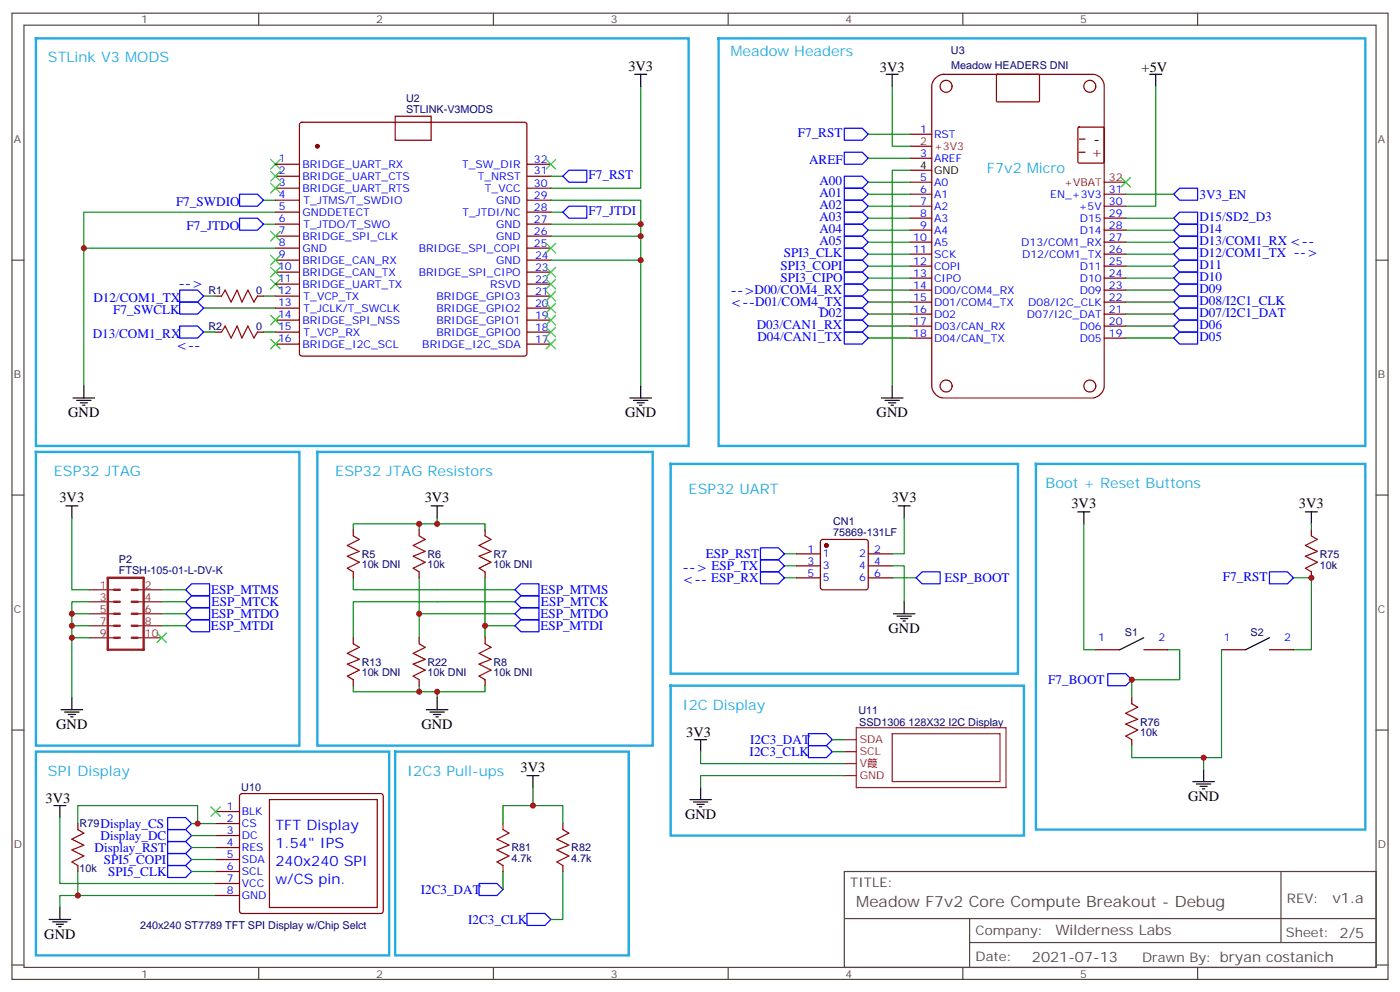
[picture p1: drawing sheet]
<svg xmlns="http://www.w3.org/2000/svg" width="412mm" height="292mm" viewBox="0 0 412 292" stroke-linecap="round" stroke-linejoin="round" font-family="sans-serif">
<g fill="none" stroke="#524740" stroke-width=".35">
<path d="M3.5 3.9h405.4v284.3h-405.4zM7.1 7.4h398.2v277.3h-398.2zM76.2 3.9v3.5M145.3 3.9v3.5M214.5 3.9v3.5M283.6 3.9v3.5M352.8 3.9v3.5M3.5 76.6h3.6M405.3 76.6h3.6M3.5 145.7h3.6M405.3 145.7h3.6M3.5 214.8h3.6"/>
<path d="M405.3 214.8h3.6M248.7 256.5h156.6v28.2h-156.6zM377.3 256.5v20.9M248.7 270.3h156.5M285.6 277.4h119.6M285.6 270.3v14.1M3.5 284h3.6M76.2 284.7v3.5M145.3 284.7v3.5M214.5 284.7v3.5M283.6 284.7v3.5M352.8 284.7v3.5"/>
<path d="M405.3 284h3.6"/>
</g>
<path d="M10.6 11.3h192.2v119.9h-192.2zM211.7 11.3h190.5v119.9h-190.5zM10.6 133h77.6v86.4h-77.6zM93.5 133h98.8v86.4h-98.8zM197.6 136.5h102.3v61.8h-102.3zM305.2 136.5h97v107.6h-97zM197.6 201.8h104v44.1h-104zM10.6 221.2h104.1v60h-104.1zM116.4 221.2h68.8v60h-68.8z" fill="none" stroke="#24abe3" stroke-width=".71"/>
<g fill="none" stroke="#008700" stroke-width=".35">
<path d="M188.7 25.4v30h-26.4M255.8 39.5h12.3M262.8 25.4v17.6h5.3M340.4 25.4v35.3h-8.8M77.6 58.9h3.5M162.3 58.9h26.4v54.7M162.3 51.9h3.5M255.8 46.6h12.3M255.8 53.6h12.3M255.8 57.2h12.3M268.1 50.1h-5.3v63.5M331.6 57.2h14.1"/>
<path d="M77.6 66h3.5M81.1 62.4h-56.4v10.6M81.1 73h-56.4v40.6M162.3 62.4h3.5M162.3 66h26.4M162.3 76.6h26.4M162.3 69.5h26.4M255.8 60.7h12.3M255.8 64.2h12.3M255.8 67.7h12.3M255.8 71.3h12.3M255.8 74.8h12.3"/>
<path d="M255.8 78.3h12.3M331.6 64.2h14.1M331.6 67.7h14.1M331.6 71.3h14.1M331.6 74.8h14.1M331.6 78.3h14.1M60 90.7h21.1M60 97.7h3.5M60 87.1h3.5M77.6 97.7h3.5M77.6 87.1h3.5M255.8 81.8h12.3"/>
<path d="M255.8 88.9h12.3M255.8 85.4h12.3M255.8 96h12.3M255.8 99.5h12.3M255.8 92.4h12.3M331.6 81.8h14.1M331.6 88.9h14.1M331.6 85.4h14.1M331.6 96h14.1M331.6 99.5h14.1M331.6 92.4h14.1M21.2 152.4v21.2h5.3"/>
<path d="M123.5 154.2h-19.4v1.7M128.8 154.2h14.1v1.7M128.8 152.4v1.8h-5.3v1.7M266.3 152.4v10.6h-3.5M319.3 154.2v37h3.5M386.3 154.2v1.7M26.5 177.1h-5.3v28.2M47.6 177.1h7.1M47.6 173.6h7.1M104.1 170v3.6h47.6M123.5 170v10.6M142.9 170v17.7"/>
<path d="M151.7 177.1h-47.6v10.6M231.1 170h3.5M231.1 166.5h3.5M231.1 163h3.5M262.8 166.5h3.5v10.6M262.8 170h7.1M381 170h5.3v21.2h-5.3M21.2 184.1h5.3M21.2 180.6h5.3M21.2 187.7h5.3M47.6 184.1h7.1M47.6 180.6h7.1"/>
<path d="M142.9 184.1h8.8M151.7 180.6h-28.2v7.1M344 191.2h3.5v8.8h-14.1v5.3M359.8 191.2v31.8h-5.3M104.1 201.8v1.8h24.7v1.7M123.5 201.8v1.8M142.9 201.8v1.8h-14.1M245.2 217.7h3.5M333.4 219.4v3.6h21.1v3.5M157 231.8v5.3h-8.8v5.3M157 237.1h8.8v5.3M206.4 221.2v3.5h42.3"/>
<path d="M245.2 221.2h3.5M248.7 228.2h-42.3v3.6M17.6 240.6v19.4h45.9M22.9 242.4v-5.3h35.3v5.3M22.9 256.5v7M56.4 242.4h7.1M56.4 245.9h7.1M56.4 249.4h7.1M56.4 252.9h7.1M56.4 256.5h7.1M148.2 256.5v5.3M165.8 256.5v14.1h-3.5"/>
<path d="M63.5 263.5h-45.9v3.6"/>
</g>
<g fill="none" stroke="#00f" stroke-width=".35">
<path d="M248.7 37.7h5.3l1.8 1.8-1.8 1.8h-5.3zM70.6 57.2h5.2l1.8 1.7-1.8 1.8h-5.2zM165.8 51.9l1.8-1.8h5.3v3.5h-5.3zM248.7 44.8h5.3l1.8 1.8-1.8 1.7h-5.3zM248.7 51.9h5.3l1.8 1.7-1.8 1.8h-5.3zM248.7 55.4h5.3l1.8 1.8-1.8 1.7h-5.3zM248.7 58.9h5.3l1.8 1.8-1.8 1.7h-5.3zM345.7 57.2l1.8-1.8h5.3v3.5h-5.3zM70.6 64.2h5.2l1.8 1.8-1.8 1.7h-5.2zM165.8 62.4l1.8-1.7h5.3v3.5h-5.3zM248.7 62.4h5.3l1.8 1.8-1.8 1.8h-5.3zM248.7 66h5.3l1.8 1.7-1.8 1.8h-5.3z"/>
<path d="M248.7 69.5h5.3l1.8 1.8-1.8 1.7h-5.3zM248.7 73h5.3l1.8 1.8-1.8 1.8h-5.3zM248.7 76.6h5.3l1.8 1.7-1.8 1.8h-5.3zM345.7 64.2l1.8-1.8h5.3v3.6h-5.3zM345.7 67.7l1.8-1.7h5.3v3.5h-5.3zM345.7 71.3l1.8-1.8h5.3v3.5h-5.3zM345.7 74.8l1.8-1.8h5.3v3.6h-5.3zM345.7 78.3l1.8-1.7h5.3v3.5h-5.3zM52.9 88.9h5.3l1.8 1.8-1.8 1.7h-5.3zM52.9 96h5.3l1.8 1.7-1.8 1.8h-5.3zM52.9 85.4h5.3l1.8 1.7-1.8 1.8h-5.3zM248.7 80.1h5.3l1.8 1.7-1.8 1.8h-5.3z"/>
<path d="M248.7 87.1h5.3l1.8 1.8-1.8 1.8h-5.3zM248.7 83.6h5.3l1.8 1.8-1.8 1.7h-5.3zM248.7 94.2h5.3l1.8 1.8-1.8 1.7h-5.3zM248.7 97.7h5.3l1.8 1.8-1.8 1.7h-5.3zM248.7 90.7h5.3l1.8 1.7-1.8 1.8h-5.3zM345.7 81.8l1.8-1.7h5.3v3.5h-5.3zM345.7 85.4l1.8-1.8h5.3v3.5h-5.3zM345.7 92.4l1.8-1.7h5.3v3.5h-5.3zM345.7 88.9l1.8-1.8h5.3v3.6h-5.3zM345.7 96l1.8-1.8h5.3v3.5h-5.3zM345.7 99.5l1.8-1.8h5.3v3.5h-5.3zM54.7 177.1l1.7-1.8h5.3v3.6h-5.3z"/>
<path d="M54.7 173.6l1.7-1.8h5.3v3.5h-5.3zM151.7 173.6l1.8-1.8h5.2v3.5h-5.2zM153.5 175.3h5.2v3.6h-5.2l-1.8-1.8zM224 164.7h5.3l1.8 1.8-1.8 1.8h-5.3zM224 168.3h5.3l1.8 1.7-1.8 1.8h-5.3zM224 161.2h5.3l1.8 1.8-1.8 1.7h-5.3zM271.6 168.3h5.3v3.5h-5.3l-1.7-1.8zM373.9 168.3h5.3l1.8 1.7-1.8 1.8h-5.3zM54.7 184.1l1.7-1.7h5.3v3.5h-5.3zM54.7 180.6l1.7-1.7h5.3v3.5h-5.3zM151.7 184.1l1.8-1.7h5.2v3.5h-5.2zM151.7 180.6l1.8-1.7h5.2v3.5h-5.2z"/>
<path d="M326.3 198.3h5.3l1.8 1.7-1.8 1.8h-5.3zM238.1 219.4h5.3l1.8 1.8-1.8 1.8h-5.3zM238.1 215.9h5.3l1.8 1.8-1.8 1.7h-5.3zM49.4 251.2h5.3l1.7 1.7-1.7 1.8h-5.3zM49.4 254.7h5.3l1.7 1.8-1.7 1.7h-5.3zM49.4 247.6h5.3l1.7 1.8-1.7 1.8h-5.3zM49.4 244.1h5.3l1.7 1.8-1.7 1.7h-5.3zM49.4 240.6h5.3l1.7 1.8-1.7 1.7h-5.3zM141.1 260h5.3l1.8 1.8-1.8 1.7h-5.3zM155.2 268.8h5.3l1.8 1.8-1.8 1.7h-5.3z"/>
</g>
<path d="M31.7 170h10.6v21.2h-10.6zM33.5 177.1h1.8M33.5 173.6h1.8M38.8 177.1h1.8M38.8 173.6h1.8M33.5 180.6h1.8M33.5 187.7h1.8M33.5 184.1h1.8M38.8 180.6h1.8M38.8 187.7h1.8M38.8 184.1h1.8" fill="none" stroke="#8c2424" stroke-width=".71"/>
<g fill="none" stroke="#8c2424" stroke-width=".35">
<path d="M26.5 173.6h7M26.5 177.1h7M40.6 173.6h7M40.6 177.1h7M26.5 180.6h7M26.5 184.1h7M26.5 187.7h7M40.6 180.6h7M40.6 184.1h7M40.6 187.7h7M248.7 217.7h3.5M252.2 214.1h44.1v17.7h-44.1z"/>
<path d="M262.8 215.9h31.8v14.1h-31.8zM248.7 221.2h3.5M248.7 228.2h3.5M248.7 224.7h3.5"/>
</g>
<g fill="none" stroke="#000" stroke-width=".35">
<path d="M187 21.9h3.5M188.7 21.9v3.5M261.1 21.9h3.5M262.8 21.9v3.5M338.7 21.9h3.5M340.4 21.9v3.5M21.5 117.1h6.4M22.6 117.8h4.2M23.6 118.5h2.2M24.3 119.2h.7M24.7 113.6v3.5M185.6 117.1h6.3"/>
<path d="M186.6 117.8h4.3M187.7 118.5h2.1M188.4 119.2h.7M188.7 113.6v3.5M259.6 117.1h6.4M260.7 117.8h4.2M261.8 118.5h2.1M262.5 119.2h.7M262.8 113.6v3.5M19.4 148.9h3.5M21.2 148.9v3.5M127 148.9h3.5"/>
<path d="M128.8 148.9v3.5M264.6 148.9h3.5M266.3 148.9v3.5M317.5 150.6h3.5M319.3 150.6v3.6M384.5 150.6h3.6M386.3 150.6v3.6M266.3 177.1v3.5M263.2 180.6h6.3M264.2 181.3h4.3M265.3 182h2.1M266 182.7h.7"/>
<path d="M336.9 187.7l-7.1 3.5M373.9 187.7l-7 3.5M18 208.8h6.3M19 209.5h4.3M20.1 210.3h2.1M20.8 211h.7M21.2 205.3v3.5M125.6 208.8h6.3M126.6 209.5h4.3M127.7 210.3h2.1M128.4 211h.7M128.8 205.3v3.5"/>
<path d="M204.6 217.7h3.5M206.4 217.7v3.5M15.9 237.1h3.5M17.6 237.1v3.5M155.2 228.2h3.5M157 228.2v3.6M203.2 235.3h6.3M204.3 236h4.2M205.3 236.7h2.1M206 237.4h.7M206.4 231.8v3.5M351.4 230h6.3"/>
<path d="M352.4 230.7h4.3M353.5 231.4h2.1M354.2 232.1h.7M354.5 226.5v3.5M14.5 270.6h6.3M15.5 271.3h4.3M16.6 272h2.1M17.3 272.7h.7M17.6 267.1v3.5"/>
</g>
<g fill="none" stroke="#3c3" stroke-width=".35">
<path d="M79.7 46.9l2.8 2.8M79.7 54l2.8 2.8M79.7 50.4l2.8 2.9M82.5 46.9l-2.8 2.8M82.5 54l-2.8 2.8M82.5 50.4l-2.8 2.9M160.9 46.9l2.8 2.8M163.7 46.9l-2.8 2.8M330.2 52.2l2.8 2.8M333 52.2l-2.8 2.8M79.7 78.7l2.8 2.8M79.7 75.1l2.8 2.9"/>
<path d="M79.7 68.1l2.8 2.8M82.5 78.7l-2.8 2.8M82.5 75.1l-2.8 2.9M82.5 68.1l-2.8 2.8M160.9 71.6l2.8 2.8M160.9 78.7l2.8 2.8M163.7 71.6l-2.8 2.8M163.7 78.7l-2.8 2.8M79.7 82.2l2.8 2.8M79.7 99.8l2.8 2.9M79.7 92.8l2.8 2.8M82.5 82.2l-2.8 2.8"/>
<path d="M82.5 99.8l-2.8 2.9M82.5 92.8l-2.8 2.8M160.9 82.2l2.8 2.8M160.9 85.7l2.8 2.8M160.9 89.3l2.8 2.8M160.9 92.8l2.8 2.8M160.9 96.3l2.8 2.8M160.9 99.8l2.8 2.9M163.7 82.2l-2.8 2.8M163.7 85.7l-2.8 2.8M163.7 89.3l-2.8 2.8M163.7 92.8l-2.8 2.8"/>
<path d="M163.7 96.3l-2.8 2.8M163.7 99.8l-2.8 2.9M46.2 186.3l2.8 2.8M49 186.3l-2.8 2.8M62.1 237.4l2.8 2.8M64.9 237.4l-2.8 2.8"/>
</g>
<g fill="#870000" stroke="#870000" stroke-width=".35">
<circle cx="243.4" cy="160.5" r=".53"/>
<circle cx="93.5" cy="43" r=".53"/>
</g>
<g fill="none" stroke="#870000" stroke-width=".35">
<path d="M88.4 36.2l.5-.2h65.6l.5 .2 .2 .5v67.4l-.2 .5-.5 .2h-65.6l-.5-.3-.2-.4v-67.4zM116.4 34.2h10.6v7.1h-10.6zM268.1 39.5h6.4M275.6 22.9a3.6 3.6 0 0 1 2.4-1h43.7a3.5 3.5 0 0 1 3.6 3.5v88.2a3.8 3.8 0 0 1-3.6 3.5h-43.7a3.8 3.8 0 0 1-3.5-3.5v-88.2a3.5 3.5 0 0 1 1.1-2.5zM293.6 22l.3-.1h12.1l.2 .3v7.6l-.3 .2-12.2-.1-.2-.3zM317.6 37.6l.3-.2h7l.3 .2 .1 10-.2 .3-7.2 .1-.4-.2zM81.1 48.3h7.1M81.1 51.9h7.1M81.1 55.4h7.1M81.1 58.9h7.1M155.2 48.3h7.1M155.2 51.9h7.1"/>
<path d="M155.2 55.4h7.1M155.2 58.9h7.1M268.1 57.2h6.4M268.1 53.6h6.4M268.1 50.1h6.4M268.1 46.6h6.4M268.1 43h6.4M317.9 44.8h1.7M317.9 40.9h1.7M325.3 57.2h6.3M325.3 53.6h6.3M81.1 62.4h7.1"/>
<path d="M81.1 66h7.1M81.1 69.5h7.1M81.1 73h7.1M81.1 76.6h7.1M155.2 62.4h7.1M155.2 66h7.1M155.2 69.5h7.1M155.2 73h7.1M155.2 76.6h7.1M268.1 78.3h6.4M268.1 74.8h6.4M268.1 71.3h6.4"/>
<path d="M268.1 67.7h6.4M268.1 64.2h6.4M268.1 60.7h6.4M325.3 78.3h6.3M325.3 74.8h6.3M325.3 71.3h6.3M325.3 67.7h6.3M325.3 64.2h6.3M325.3 60.7h6.3M63.5 87.1h1.8M63.5 97.7h1.8M75.8 87.1h1.8"/>
<path d="M75.8 97.7h1.8M81.1 80.1h7.1M81.1 83.6h7.1M81.1 87.1h7.1M81.1 90.7h7.1M81.1 94.2h7.1M81.1 97.7h7.1M155.2 80.1h7.1M155.2 83.6h7.1M155.2 87.1h7.1M155.2 90.7h7.1M155.2 94.2h7.1"/>
<path d="M155.2 97.7h7.1M268.1 99.5h6.4M268.1 96h6.4M268.1 92.4h6.4M268.1 88.9h6.4M268.1 85.4h6.4M268.1 81.8h6.4M325.3 99.5h6.3M325.3 96h6.3M325.3 92.4h6.3M325.3 88.9h6.3M325.3 85.4h6.3"/>
<path d="M325.3 81.8h6.3M81.1 101.2h7.1M155.2 101.2h7.1M104.1 155.9v1.8M123.5 155.9v1.8M142.9 155.9v1.8M241.9 159l.5-.2h12.7l.5 .2 .2 .5v13.4l-.3 .5-.4 .2h-12.7l-.5-.3-.2-.4v-13.4zM386.3 155.9v1.8M104.1 168.3v1.7M123.5 168.3v1.7M142.9 168.3v1.7M234.6 163h7.1"/>
<path d="M234.6 166.5h7.1M234.6 170h7.1M255.8 163h7M255.8 166.5h7M255.8 170h7M386.3 168.3v1.7M104.1 187.7v1.7M123.5 187.7v1.7M142.9 187.7v1.7M322.8 191.2h7M336.9 191.2h7.1M359.8 191.2h7.1"/>
<path d="M373.9 191.2h7.1M104.1 200v1.8M123.5 200v1.8M142.9 200v1.8M333.4 205.3v1.8M333.4 217.7v1.7M63.5 238.8h7.1M70.8 233.7l.5-.2h40.9l.5 .2 .2 .5v33.9l-.2 .5-.5 .2h-40.9l-.5-.2-.2-.5v-33.9zM79.4 235.3h31.7v31.8h-31.7zM22.9 242.4v1.7M22.9 254.7v1.8M63.5 242.4h7.1"/>
<path d="M63.5 245.9h7.1M63.5 249.4h7.1M63.5 252.9h7.1M63.5 256.5h7.1M63.5 260h7.1M148.2 242.4v1.7M148.2 254.7v1.8M165.8 242.4v1.7M165.8 254.7v1.8M63.5 263.5h7.1"/>
<circle cx="278.7" cy="25.4" r="1.76"/>
<circle cx="321" cy="25.4" r="1.76"/>
<circle cx="278.7" cy="113.6" r="1.76"/>
<circle cx="321" cy="113.6" r="1.76"/>
</g>
<g fill="none" stroke="#a10000" stroke-width=".35">
<path d="M65.3 87.1l1-1.7 1.8 3.5 1.7-3.5 1.5 3.5 1.7-3.5 1.8 3.5 1-1.8M65.3 97.7l1-1.7 1.8 3.5 1.7-3.5 1.5 3.5 1.7-3.5 1.8 3.5 1-1.8M104.1 157.7l1.7 1.1-3.5 1.7 3.5 1.8-3.5 1.4 3.5 1.8-3.5 1.7 1.8 1.1M123.5 157.7l1.7 1.1-3.5 1.7 3.5 1.8-3.5 1.4 3.5 1.8-3.5 1.7 1.8 1.1M142.9 157.7l1.7 1.1-3.5 1.7 3.5 1.8-3.5 1.4 3.5 1.8-3.5 1.7 1.8 1.1M386.3 157.7l1.8 1.1-3.6 1.7 3.6 1.8-3.6 1.4 3.6 1.8-3.6 1.7 1.8 1.1M104.1 189.4l1.7 1.1-3.5 1.8 3.5 1.7-3.5 1.4 3.5 1.8-3.5 1.8 1.8 1M123.5 189.4l1.7 1.1-3.5 1.8 3.5 1.7-3.5 1.4 3.5 1.8-3.5 1.8 1.8 1M142.9 189.4l1.7 1.1-3.5 1.8 3.5 1.7-3.5 1.4 3.5 1.8-3.5 1.8 1.8 1M333.4 207.1l1.7 1-3.5 1.8 3.5 1.8-3.5 1.4 3.5 1.7-3.5 1.8 1.8 1.1M22.9 244.1l1.8 1.1-3.5 1.7 3.5 1.8-3.5 1.4 3.5 1.8-3.5 1.7 1.7 1.1M148.2 244.1l1.7 1.1-3.5 1.7 3.5 1.8-3.5 1.4 3.5 1.8-3.5 1.7 1.8 1.1"/>
<path d="M165.8 244.1l1.8 1.1-3.6 1.7 3.6 1.8-3.6 1.4 3.6 1.8-3.6 1.7 1.8 1.1"/>
</g>
<g fill="#c00">
<circle cx="128.8" cy="203.6" r=".88"/>
<circle cx="123.5" cy="203.6" r=".88"/>
<circle cx="128.8" cy="154.2" r=".88"/>
<circle cx="123.5" cy="154.2" r=".88"/>
<circle cx="123.5" cy="180.6" r=".88"/>
<circle cx="21.2" cy="180.6" r=".88"/>
<circle cx="21.2" cy="184.1" r=".88"/>
<circle cx="21.2" cy="187.7" r=".88"/>
<circle cx="188.7" cy="76.6" r=".88"/>
<circle cx="188.7" cy="69.5" r=".88"/>
<circle cx="188.7" cy="66" r=".88"/>
<circle cx="142.9" cy="184.1" r=".88"/>
<circle cx="386.3" cy="170" r=".88"/>
<circle cx="24.7" cy="73" r=".88"/>
<circle cx="157" cy="237.1" r=".88"/>
<circle cx="333.4" cy="200" r=".88"/>
<circle cx="354.5" cy="223" r=".88"/>
<circle cx="22.9" cy="263.5" r=".88"/>
<circle cx="58.2" cy="242.4" r=".88"/>
</g>
<text font-size="4.6" fill="#524740" x="252.2" y="267.1">Meadow F7v2 Core Compute Breakout - Debug</text>
<g font-size="4.2" fill="#23abe3">
<text x="215.2" y="16.6">Meadow Headers</text>
<text x="14.1" y="18.3">STLink V3 MODS</text>
<text x="290.7" y="50.8">F7v2 Micro</text>
<text x="15.9" y="140.1">ESP32 JTAG</text>
<text x="98.8" y="140.1">ESP32 JTAG Resistors</text>
<text x="308" y="143.6">Boot + Reset Buttons</text>
<text x="202.8" y="145.3">ESP32 UART</text>
<text x="201.1" y="208.8">I2C Display</text>
<text x="14.1" y="228.2">SPI Display</text>
<text x="119.9" y="228.2">I2C3 Pull-ups</text>
</g>
<g font-size="4.2">
<text x="185.1" y="20.8">3V3</text>
<text x="259.2" y="21.2">3V3</text>
<text x="336.3" y="21.2">+5V</text>
<text x="322.1" y="42.3">-</text>
<text x="20.1" y="122.8">GND</text>
<text x="184.1" y="122.8">GND</text>
<text x="258.2" y="122.8">GND</text>
<text x="17.5" y="147.8">3V3</text>
<text x="125.1" y="147.8">3V3</text>
<text x="262.7" y="147.8">3V3</text>
<text x="315.6" y="149.6">3V3</text>
<text x="382.6" y="149.6">3V3</text>
<text x="261.8" y="186.3">GND</text>
<text x="16.6" y="214.5">GND</text>
<text x="124.2" y="214.5">GND</text>
<text x="202.1" y="217">3V3</text>
<text x="153.3" y="227.2">3V3</text>
<text x="13.4" y="236.4">3V3</text>
<text x="350" y="235.7">GND</text>
<text x="201.8" y="240.9">GND</text>
<text x="13.1" y="276.2">GND</text>
</g>
<text font-size="4.2" fill="#f00" x="321.4" y="46.2">+</text>
<g font-size="4.2" fill="#00f">
<text x="52.6" y="84.7">--&gt;</text>
<text x="215.2" y="86.8">--&gt;D00/COM4_RX</text>
<text x="215.2" y="90.3">&lt;--D01/COM4_TX</text>
<text x="51.9" y="103">&lt;--</text>
<text x="201.1" y="171.8">&lt;-- ESP_RX</text>
<text x="201.1" y="168.3">--&gt; ESP_TX</text>
<text x="81.1" y="244.1">TFT Display</text>
<text x="81.1" y="249.4">1.54&quot; IPS</text>
<text x="81.1" y="254.7">240x240 SPI</text>
<text x="81.1" y="260">w/CS pin.</text>
</g>
<g font-size="4.2" fill="#524740">
<text x="392.5" y="265.7">v1.a</text>
<text x="310.9" y="275.3">Wilderness Labs</text>
<text x="304" y="283.1">2021-07-13</text>
</g>
<g font-size="3.9" fill="#00f">
<text x="235" y="40.4">F7_RST</text>
<text x="173.4" y="52.6">F7_RST</text>
<text x="238.3" y="48.3">AREF</text>
<text x="241.4" y="54.5">A00</text>
<text x="241.4" y="58">A01</text>
<text x="353.3" y="58.4">3V3_EN</text>
<text x="51.8" y="60.6">F7_SWDIO</text>
<text x="173.4" y="63.2">F7_JTDI</text>
<text x="241.4" y="61.6">A02</text>
<text x="241.4" y="65.1">A03</text>
<text x="353.3" y="65.1">D15/SD2_D3</text>
<text x="55" y="67.7">F7_JTDO</text>
<text x="241.4" y="68.6">A04</text>
<text x="353.3" y="68.5">D14</text>
<text x="353.3" y="72">D13/COM1_RX &lt;--</text>
<text x="230.9" y="75.7">SPI3_CLK</text>
<text x="241.4" y="72.2">A05</text>
<text x="353.3" y="75.5">D12/COM1_TX --&gt;</text>
<text x="229.9" y="79.6">SPI3_COPI</text>
<text x="229.9" y="83.1">SPI3_CIPO</text>
<text x="353.3" y="79">D11</text>
<text x="353.3" y="82.6">D10</text>
<text x="27.5" y="88.9">D12/COM1_TX</text>
<text x="353.3" y="86.1">D09</text>
<text x="353.3" y="89.6">D08/I2C1_CLK</text>
<text x="33.3" y="92.4">F7_SWCLK</text>
<text x="241.4" y="93.3">D02</text>
<text x="353.3" y="93.2">D07/I2C1_DAT</text>
<text x="27.3" y="99.5">D13/COM1_RX</text>
<text x="222.9" y="96.9">D03/CAN1_RX</text>
<text x="223.1" y="100.4">D04/CAN1_TX</text>
<text x="353.3" y="96.7">D06</text>
<text x="353.3" y="100.2">D05</text>
<text x="207.9" y="164.2">ESP_RST</text>
<text x="278.2" y="171.2">ESP_BOOT</text>
<text x="360.2" y="170.9">F7_RST</text>
<text x="62.2" y="174.9">ESP_MTMS</text>
<text x="62.3" y="178.4">ESP_MTCK</text>
<text x="159.2" y="174.9">ESP_MTMS</text>
<text x="159.4" y="178.4">ESP_MTCK</text>
<text x="62.2" y="185.4">ESP_MTDI</text>
<text x="62.2" y="181.9">ESP_MTDO</text>
<text x="159.2" y="185.4">ESP_MTDI</text>
<text x="159.2" y="181.9">ESP_MTDO</text>
<text x="308.8" y="201.3">F7_BOOT</text>
<text x="220.9" y="218.9">I2C3_DAT</text>
<text x="220.8" y="222.5">I2C3_CLK</text>
<text x="29.6" y="243.6">Display_CS</text>
<text x="27.9" y="250.7">Display_RST</text>
<text x="29.6" y="247.2">Display_DC</text>
<text x="30.6" y="254.2">SPI5_COPI</text>
<text x="31.8" y="257.7">SPI5_CLK</text>
<text x="123.9" y="263">I2C3_DAT</text>
<text x="137.9" y="271.9">I2C3_CLK</text>
</g>
<g font-size="3.9" fill="#524740">
<text x="250.5" y="261.1">TITLE:</text>
<text x="379.1" y="265.7">REV:</text>
<text x="287.4" y="275.3">Company:</text>
<text x="378.7" y="275.9">Sheet: 2/5</text>
<text x="287.4" y="282.9">Date:</text>
<text x="336.4" y="283">Drawn By: bryan costanich</text>
</g>
<g font-size="3.2" fill="#524740">
<text x="41.6" y="6.9">1</text>
<text x="110.8" y="6.9">2</text>
<text x="179.9" y="6.9">3</text>
<text x="249.1" y="6.9">4</text>
<text x="318.2" y="6.9">5</text>
<text x="4.1" y="42">A</text>
<text x="405.9" y="42">A</text>
<text x="4.1" y="111.1">B</text>
<text x="405.9" y="111.1">B</text>
<text x="4.1" y="180.3">C</text>
<text x="405.9" y="180.3">C</text>
<text x="4.1" y="249.4">D</text>
<text x="405.9" y="249.4">D</text>
<text x="41.6" y="287.7">1</text>
<text x="110.8" y="287.7">2</text>
<text x="179.9" y="287.7">3</text>
<text x="249.1" y="287.7">4</text>
<text x="318.2" y="287.7">5</text>
</g>
<g font-size="3.2" fill="#000080">
<text x="280.1" y="15.9">U3</text>
<text x="280.2" y="20.2">Meadow HEADERS DNI</text>
<text x="119.6" y="30">U2</text>
<text x="119.6" y="33.2">STLINK-V3MODS</text>
<text x="61.4" y="86.5">R1</text>
<text x="75.5" y="86.5">0</text>
<text x="61.4" y="97.1">R2</text>
<text x="75.5" y="97.1">0</text>
<text x="245.4" y="154.4">CN1</text>
<text x="245.4" y="157.7">75869-131LF</text>
<text x="35" y="165.6">P2</text>
<text x="106.5" y="167.3">10k DNI</text>
<text x="106.5" y="164.1">R5</text>
<text x="125.9" y="167.3">10k</text>
<text x="125.9" y="164.1">R6</text>
<text x="145.3" y="167.3">10k DNI</text>
<text x="145.3" y="164.1">R7</text>
<text x="388.8" y="167.3">10k</text>
<text x="388.8" y="164.1">R75</text>
<text x="35" y="168.8">FTSH-105-01-L-DV-K</text>
<text x="331.4" y="187.1">S1</text>
<text x="368.4" y="187.1">S2</text>
<text x="106.5" y="195.9">R13</text>
<text x="125.9" y="195.9">R22</text>
<text x="145.3" y="195.9">R8</text>
<text x="106.5" y="199">10k DNI</text>
<text x="125.9" y="199">10k DNI</text>
<text x="145.3" y="199">10k DNI</text>
<text x="252.9" y="210">U11</text>
<text x="253.1" y="213.5">SSD1306 128X32 I2C Display</text>
<text x="335.8" y="213.5">R76</text>
<text x="335.8" y="216.7">10k</text>
<text x="71.1" y="232.9">U10</text>
<text x="23.4" y="243.5">R79</text>
<text x="150.6" y="250.5">R81</text>
<text x="168.3" y="250.5">R82</text>
<text x="23.4" y="256.5">10k</text>
<text x="150.6" y="253.7">4.7k</text>
<text x="168.3" y="253.7">4.7k</text>
<text x="41.3" y="273.5">240x240 ST7789 TFT SPI Display w/Chip Selct</text>
</g>
<g font-size="3.2" fill="#00f">
<text x="271" y="39.2">1</text>
<text x="275.2" y="40.6">RST</text>
<text x="82.1" y="47.6">1</text>
<text x="157.3" y="48">32</text>
<text x="271" y="46.2">3</text>
<text x="275.2" y="47.6">AREF</text>
<text x="82.1" y="51.2">2</text>
<text x="89.1" y="49.4">BRIDGE_UART_RX</text>
<text x="89.1" y="52.9">BRIDGE_UART_CTS</text>
<text x="136.1" y="49.4">T_SW_DIR</text>
<text x="140.7" y="52.9">T_NRST</text>
<text x="157.3" y="51.2">31</text>
<text x="271" y="53.3">5</text>
<text x="82.1" y="54.7">3</text>
<text x="82.1" y="58.2">4</text>
<text x="89.1" y="56.4">BRIDGE_UART_RTS</text>
<text x="89.4" y="60">T_JTMS/T_SWDIO</text>
<text x="142.8" y="56.4">T_VCC</text>
<text x="146.1" y="60">GND</text>
<text x="157.3" y="58.6">29</text>
<text x="157.3" y="55">30</text>
<text x="271" y="56.8">6</text>
<text x="275.2" y="58.2">A1</text>
<text x="275.2" y="54.7">A0</text>
<text x="309.4" y="58.2">EN_+3V3</text>
<text x="326.7" y="56.8">31</text>
<text x="82.1" y="61.7">5</text>
<text x="82.1" y="65.3">6</text>
<text x="89.1" y="63.5">GNDDETECT</text>
<text x="136.2" y="63.5">T_JTDI/NC</text>
<text x="157.3" y="65.6">27</text>
<text x="157.3" y="62.1">28</text>
<text x="271" y="63.9">8</text>
<text x="271" y="60.3">7</text>
<text x="275.2" y="65.3">A3</text>
<text x="275.2" y="61.7">A2</text>
<text x="317.8" y="61.7">+5V</text>
<text x="318.1" y="65.3">D15</text>
<text x="326.7" y="63.9">29</text>
<text x="326.7" y="60.3">30</text>
<text x="82.1" y="68.8">7</text>
<text x="89.1" y="70.5">BRIDGE_SPI_CLK</text>
<text x="89.4" y="67">T_JTDO/T_SWO</text>
<text x="146.1" y="70.5">GND</text>
<text x="146.1" y="67">GND</text>
<text x="157.3" y="69.2">26</text>
<text x="269" y="70.9">10</text>
<text x="271" y="67.4">9</text>
<text x="275.2" y="68.8">A4</text>
<text x="318.1" y="68.8">D14</text>
<text x="326.7" y="70.9">27</text>
<text x="326.7" y="67.4">28</text>
<text x="82.1" y="72.3">8</text>
<text x="82.1" y="75.9">9</text>
<text x="89.1" y="74.1">GND</text>
<text x="89.1" y="77.6">BRIDGE_CAN_RX</text>
<text x="123.4" y="74.1">BRIDGE_SPI_COPI</text>
<text x="146.1" y="77.6">GND</text>
<text x="157.3" y="72.7">25</text>
<text x="157.6" y="76.2">24</text>
<text x="269" y="78">12</text>
<text x="269" y="74.4">11</text>
<text x="275.2" y="75.8">SCK</text>
<text x="275.2" y="72.3">A5</text>
<text x="300.8" y="72.3">D13/COM1_RX</text>
<text x="301.1" y="75.8">D12/COM1_TX</text>
<text x="326.7" y="78">25</text>
<text x="326.7" y="74.4">26</text>
<text x="81.9" y="79.4">10</text>
<text x="81.9" y="82.9">11</text>
<text x="89.1" y="81.1">BRIDGE_CAN_TX</text>
<text x="123.4" y="81.1">BRIDGE_SPI_CIPO</text>
<text x="157.6" y="83.3">22</text>
<text x="157.6" y="79.7">23</text>
<text x="269" y="81.5">13</text>
<text x="275.2" y="82.9">CIPO</text>
<text x="275.2" y="79.4">COPI</text>
<text x="318.1" y="82.9">D10</text>
<text x="318.1" y="79.4">D11</text>
<text x="326.7" y="81.5">24</text>
<text x="81.9" y="86.4">12</text>
<text x="81.9" y="90">13</text>
<text x="89.1" y="84.6">BRIDGE_UART_TX</text>
<text x="89.4" y="88.2">T_VCP_TX</text>
<text x="128.5" y="88.2">BRIDGE_GPIO3</text>
<text x="144.4" y="84.6">RSVD</text>
<text x="157.6" y="86.8">21</text>
<text x="269" y="88.5">15</text>
<text x="269" y="85">14</text>
<text x="275.2" y="90">D01/COM4_TX</text>
<text x="275.2" y="86.4">D00/COM4_RX</text>
<text x="302.9" y="90">D08/I2C_CLK</text>
<text x="318.1" y="86.4">D09</text>
<text x="326.7" y="88.5">22</text>
<text x="326.7" y="85">23</text>
<text x="81.9" y="93.5">14</text>
<text x="89.1" y="95.2">BRIDGE_SPI_NSS</text>
<text x="89.4" y="91.7">T_JCLK/T_SWCLK</text>
<text x="128.5" y="95.2">BRIDGE_GPIO1</text>
<text x="128.5" y="91.7">BRIDGE_GPIO2</text>
<text x="157.6" y="93.8">19</text>
<text x="157.6" y="90.3">20</text>
<text x="269" y="95.6">17</text>
<text x="269" y="92.1">16</text>
<text x="275.2" y="93.5">D02</text>
<text x="302.5" y="93.5">D07/I2C_DAT</text>
<text x="326.7" y="95.6">20</text>
<text x="326.7" y="92.1">21</text>
<text x="81.9" y="97">15</text>
<text x="81.9" y="100.6">16</text>
<text x="89.4" y="98.8">T_VCP_RX</text>
<text x="128.5" y="98.8">BRIDGE_GPIO0</text>
<text x="157.6" y="100.9">17</text>
<text x="157.6" y="97.4">18</text>
<text x="269" y="99.1">18</text>
<text x="275.2" y="100.5">D04/CAN_TX</text>
<text x="275.2" y="97">D03/CAN_RX</text>
<text x="318.1" y="100.5">D05</text>
<text x="318.1" y="97">D06</text>
<text x="326.7" y="99.1">19</text>
<text x="89.1" y="102.3">BRIDGE_I2C_SCL</text>
<text x="124.4" y="102.3">BRIDGE_I2C_SDA</text>
<text x="237.9" y="162.6">1</text>
<text x="237.9" y="166.2">3</text>
<text x="242.4" y="164">1</text>
<text x="242.4" y="167.6">3</text>
<text x="253" y="164">2</text>
<text x="253" y="167.6">4</text>
<text x="257.5" y="162.6">2</text>
<text x="257.5" y="166.2">4</text>
<text x="237.9" y="169.7">5</text>
<text x="242.4" y="171.1">5</text>
<text x="253" y="171.1">6</text>
<text x="257.5" y="169.7">6</text>
<text x="323.5" y="188.7">1</text>
<text x="341.2" y="188.7">2</text>
<text x="360.5" y="188.7">1</text>
<text x="378.3" y="188.7">2</text>
<text x="66.8" y="238.5">1</text>
<text x="71.3" y="239.9">BLK</text>
<text x="66.8" y="242">2</text>
<text x="66.8" y="245.5">3</text>
<text x="71.3" y="243.4">CS</text>
<text x="66.8" y="249.1">4</text>
<text x="71.3" y="246.9">DC</text>
<text x="71.3" y="250.5">RES</text>
<text x="66.8" y="252.6">5</text>
<text x="66.8" y="256.1">6</text>
<text x="71.3" y="254">SDA</text>
<text x="71.3" y="257.5">SCL</text>
<text x="66.8" y="259.6">7</text>
<text x="66.8" y="263.2">8</text>
<text x="71.3" y="261.1">VCC</text>
<text x="71.3" y="264.6">GND</text>
</g>
<g font-size="3.2" fill="#f00">
<text x="271" y="42.7">2</text>
<text x="275.2" y="44.1">+3V3</text>
<text x="326.7" y="53.3">32</text>
<text x="313.5" y="54.7">+VBAT</text>
</g>
<g font-size="3.2">
<text x="271" y="49.7">4</text>
<text x="275.2" y="51.2">GND</text>
</g>
<g font-size="3.2" fill="#8d2323">
<text x="29.4" y="173.2">1</text>
<text x="42.7" y="173.2">2</text>
<text x="29.4" y="176.7">3</text>
<text x="42.7" y="176.7">4</text>
<text x="29.4" y="180.3">5</text>
<text x="29.4" y="183.8">7</text>
<text x="42.7" y="180.3">6</text>
<text x="42.7" y="183.8">8</text>
<text x="29.4" y="187.3">9</text>
<text x="42.7" y="187.3">10</text>
<text x="253.3" y="218.7">SDA</text>
<text x="253.3" y="222.2">SCL</text>
<text x="253.3" y="225.8">V䈔℀</text>
<text x="253.3" y="229.3">GND</text>
</g>
</svg>
